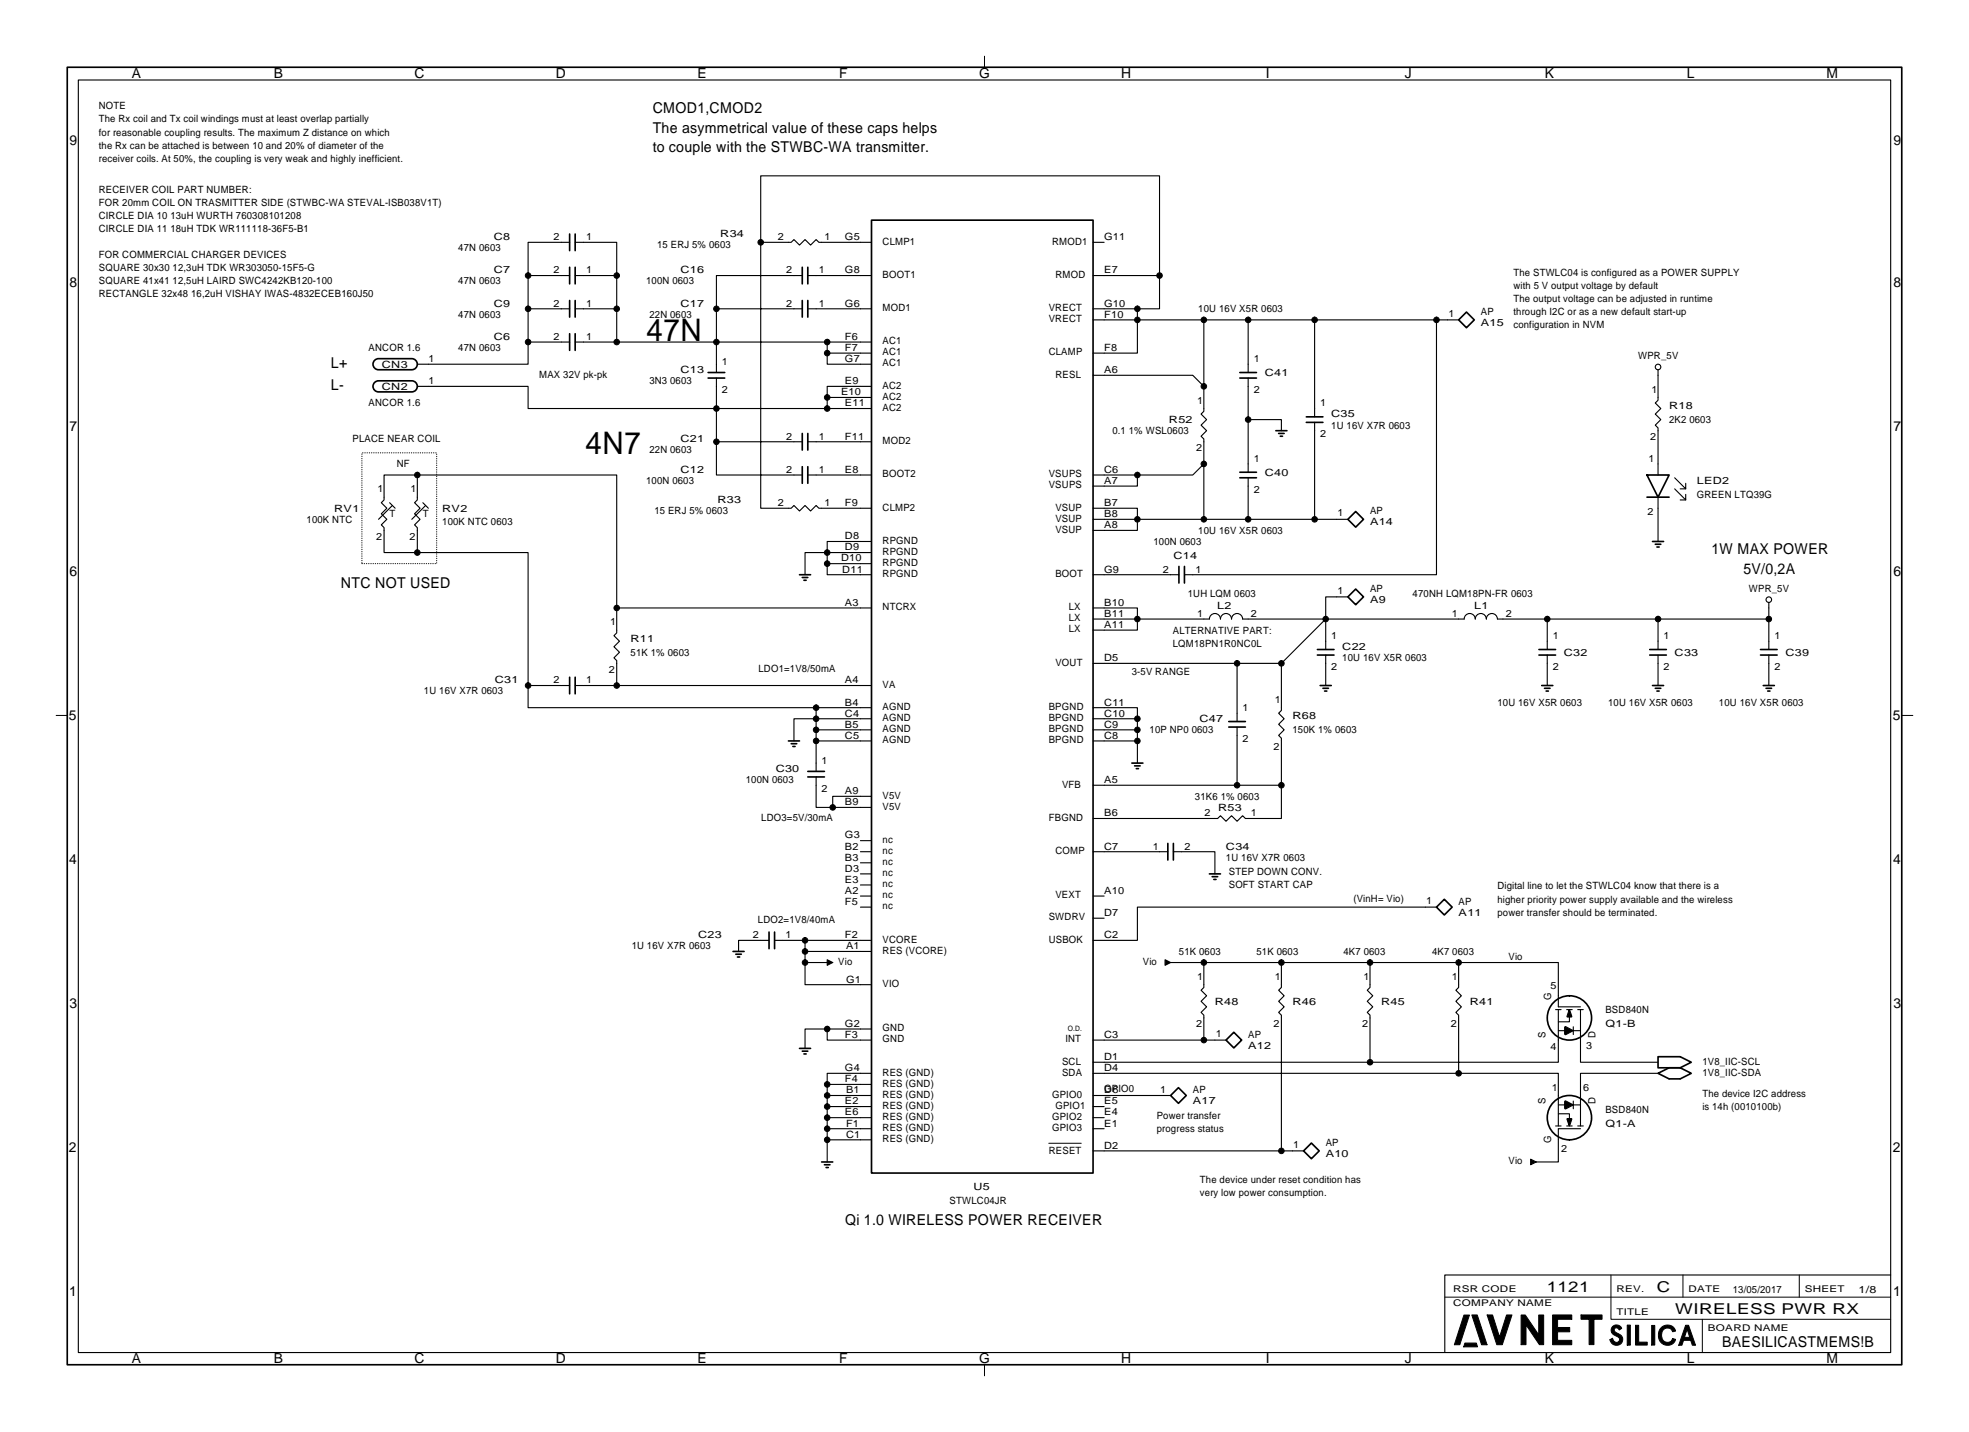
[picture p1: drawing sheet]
<svg xmlns="http://www.w3.org/2000/svg" width="451mm" height="328mm" viewBox="0 0 451 328" stroke-linecap="round" stroke-linejoin="round" font-family="sans-serif">
<g fill="none" stroke="#000" stroke-width=".25">
<path d="M18 18.3h415.5v291.8h-415.5zM130.6 55.6h-9.5v7.6h9.5M131.9 55.6h9.5v7.6M174.4 55.6v60.9h7l.6-.6 1.3 1.2 1.3-1.2 1.3 1.2 1.2-1.2 .7 .6h12M174.4 55.6v-15.3h91.5v22.9M174.4 55.6h7l.6-.7 1.3 1.3 1.3-1.3 1.3 1.3 1.2-1.3 .7 .7h12M250.6 55.6h2.6M121.1 63.2v15.2M121.1 78.4v5.1h-25.4M121.1 70.8h9.5M121.1 78.4h9.5M131.9 70.8h9.5"/>
<path d="M131.9 63.2h9.5M131.9 78.4h67.9M141.4 63.2v15.2M164.3 70.8h19.6M183.9 63.2h-19.6v22.2M185.2 70.8h14.6M185.2 63.2h14.6M189.7 78.4v2.6M250.6 70.8h10.2M250.6 73.3h50.8M250.6 63.2h15.3M260.8 70.8v10.2h-10.2"/>
<path d="M265.9 63.2v7.6h-5.1M276 73.3v21l-.6 .6 1.3 1.3-1.3 1.3 1.3 1.2-1.3 1.3 .6 .6v18.5M286.2 73.3v12.1M301.4 73.3h28v58.5h-57.8M301.4 73.3v22.3M329.4 73.3h5M95.7 88.6h25.4v5.1h78.7M164.3 86.7v14.6M189.7 81v2.5h10.1M189.7 91.1v2.6M189.7 91.1h10.1M189.7 81h10.1"/>
<path d="M199.8 88.6h-10.1v2.5M250.6 86h22.9l2.5 2.6M286.2 86.7v9.5h7.6v2.5M286.2 96.2v12.1M301.4 96.8v22.3h-15.2M380.2 84.8v6.9l-.7 .7 1.3 1.3-1.3 1.2 1.3 1.3-1.3 1.3 .7 .6v10.8M89.3 115.2l1.3 1.3M90 115.9l-3.2 3.2M95.7 108.9h45.7v30.5M95.7 108.9h-7.6v5.7l-.7 .6 1.3 1.3-1.3 1.3 1.3 1.3-1.3 1.2 .7 .7v5.7h7.6M95.7 108.9v5.7l-.7 .6 1.3 1.3-1.3 1.3 1.3 1.3-1.3 1.2 .7 .7v5.7M97 115.2l1.2 1.3"/>
<path d="M97.6 115.9l-3.2 3.2M164.3 101.3v7.6h19.6M164.3 101.3h19.6M185.2 108.9h14.6M185.2 101.3h14.6M250.6 116.5h10.2v5.1h-10.2M250.6 119.1h35.6M250.6 108.9h10.2M260.8 108.9v2.5h-10.2M276 106.4l-2.5 2.5h-12.7M286.2 109.5v9.6M301.4 119.1h7.6"/>
<path d="M380.2 114v10.1M384 109.5l2.5 2.6v-1.3M384 112.1l2.5 2.5v-1.3M385.2 112.1h1.3M385.2 114.6h1.3M95.7 126.7h25.4v30.5M141.4 139.4v5.7l-.6 .6 1.2 1.3-1.2 1.3 1.2 1.2-1.2 1.3 .6 .6v5.8M141.4 139.4h58.4M189.7 129.2h10.1M199.8 124.1h-10.1v7.7h10.1M199.8 126.7h-15.2v5.1M250.6 139.4h10.2v2.5h16.5a1.27 1.27 0 0 1 1.3-1.3 1.27 1.27 0 0 1 1.2 1.3 1.27 1.27 0 0 1 1.3-1.3 1.27 1.27 0 0 1 1.3 1.3 1.27 1.27 0 0 1 1.2-1.3 1.27 1.27 0 0 1 1.3 1.3h19.1v7"/>
<path d="M250.6 131.8h19.7M309 136.8h-5v5.1M405.6 138.1v3.8M121.1 157.2v5h66M121.1 157.2h9.5M131.9 157.2h67.9M250.6 141.9h10.2v2.6h-10.2M250.6 152.1h43.2M283.6 152.1v13.3M293.8 152.1v10.8l-.6 .6 1.2 1.3-1.2 1.2 1.2 1.3-1.2 1.3 .6 .6v10.8M304 141.9h31.7a1.27 1.27 0 0 1 1.3-1.3 1.27 1.27 0 0 1 1.3 1.3 1.27 1.27 0 0 1 1.2-1.3 1.27 1.27 0 0 1 1.3 1.3 1.27 1.27 0 0 1 1.3-1.3 1.27 1.27 0 0 1 1.2 1.3h36.9M304 150.2v7"/>
<path d="M304 141.9l-10.2 10.2M354.8 141.9v7M354.8 150.2v7M380.2 141.9h25.4v7M380.2 141.9v7M380.2 150.2v7M405.6 150.2v7M187.1 162.2v5.1h12.7M187.1 178.1v7h3.8v-2.5h8.9M187.1 169.9h12.7M187.1 167.3v9.5M187.1 162.2h12.7"/>
<path d="M199.8 164.8h-17.8v5.1M250.6 162.2h10.2v5.1h-10.2M250.6 164.8h10.2M250.6 169.9h10.2M260.8 167.3v7.6M283.6 166.7v13.3h-33M190.9 185.1h8.9M197.3 195.3h2.5M197.3 192.7h2.5M197.3 197.8h2.5M250.6 195.3h17.2M269 195.3h9.6v5"/>
<path d="M283.6 180h10.2M293.8 180v7.6h-8.3l-.6-.6-1.3 1.3-1.2-1.3-1.3 1.3-1.3-1.3-.6 .6h-28.6M176.3 215.6h-7v2.5M177.6 215.6h22.2M184.6 215.6v5.1M184.6 218.1h15.2M197.3 205.4h2.5M197.3 208h2.5M197.3 200.3h2.5M197.3 202.9h2.5M250.6 205.4h2.6M250.6 210.5h2.6"/>
<path d="M329.4 208h-68.6v7.6h-10.2M184.6 220.7v5h15.2M184.6 220.7h5.1M189.7 235.9v2.5h10.1M189.7 235.9h-5.1v4.4M189.7 235.9h10.1M250.6 238.4h30.5M268.4 220.7h66M276 220.7v5.7l-.6 .6 1.3 1.3-1.3 1.2 1.3 1.3-1.3 1.3 .6 .6v5.7M293.8 220.7v5.7l-.6 .6 1.2 1.3-1.2 1.2 1.2 1.3-1.2 1.3 .6 .6v31.1M314.1 220.7v5.7l-.6 .6 1.3 1.3-1.3 1.2 1.3 1.3-1.3 1.3 .6 .6v10.8h43.2v-12.1M334.4 220.7h22.9v10.1h5.1"/>
<path d="M334.4 220.7v5.7l-.6 .6 1.3 1.3-1.3 1.2 1.3 1.3-1.3 1.3 .6 .6v13.4M356.7 231.4h1.2M357.3 236.3h1.5M359.2 231.4h1.3M359.8 231.4v2.8h-2.5M360.7 235.4v1.8M360.9 236.3h1.5M361.7 231.4h1.3M362.4 231.4v12.1h17.8M189.7 253.7v7.6M189.7 258.8h10.1M189.7 256.2h10.1"/>
<path d="M189.7 251.1h10.1M189.7 253.7h10.1M189.7 248.6h10.1M199.8 246.1h-10.1v7.6M250.6 246.1h83.8M250.6 258.8h2.6M250.6 256.2h2.6M250.6 243.5h63.5M250.6 251.1h17.8M250.6 253.7h2.6M334.4 246.1h22.9v12M356.7 258.1h1.2"/>
<path d="M357.3 255.3h2.5v2.8M357.3 253.3h1.5M359.2 258.1h1.3M360.7 252.4v1.8M360.9 253.3h1.5M361.7 258.1h1.3M362.4 258.8h-5.1v7.6h-5.1M380.2 246.1h-17.8v12M199.8 261.3h-10.1v5.1M250.6 263.8h48.3M433.5 292.3h-102.2v17.8"/>
<circle cx="380.2" cy="84.1" r=".64"/>
<circle cx="405.6" cy="137.5" r=".64"/>
</g>
<path d="M83 103.8h17.1v25.4h-17.1z" fill="none" stroke="#000" stroke-width=".23" stroke-dasharray=".1 .4"/>
<g fill="#000" stroke="#000" stroke-width=".23">
<path d="M335.7 301.5h1.2l-2.2 6.8h-1.2z" fill-rule="evenodd"/>
<path d="M335.9 307.9h2.6l.3 .9h-3.2z" fill-rule="evenodd"/>
<path d="M337.5 301.4h1.2l2.3 6.9h-1.3z" fill-rule="evenodd"/>
<path d="M341 301.4h1.2l1.6 5.1 1.6-5.1h1.3l-2.2 6.9h-1.3z" fill-rule="evenodd"/>
<path d="M348.8 301.5h.9l3.1 4.5v-4.5h1.1v6.8h-.9l-3.1-4.6v4.6h-1.1z" fill-rule="evenodd"/>
<path d="M356 301.4h4.4v1h-3.3v1.9h2.8v1h-2.8v2h3.3v1h-4.4z" fill-rule="evenodd"/>
<path d="M362.5 301.4h4.8v1h-1.8v5.8h-1.1v-5.8h-1.9z" fill-rule="evenodd"/>
<path d="M369.8 304a1.3 1.3 0 0 1 2 .5l-.5 .4a.57 .57 0 0 0-.9-.5 .57 .57 0 0 0 .1 1 1.82 1.82 0 0 1 1.6 1.8 1.48 1.48 0 0 1-1.5 1.2 1.48 1.48 0 0 1-1.5-1.3l.6-.3a.81 .81 0 0 0 .7 .9 .81 .81 0 0 0 .9-.7l-.2-.4-1.4-.9a1.2 1.2 0 0 1 .1-1.7z" fill-rule="evenodd"/>
<path d="M373.1 303.8h.7v4.6h-.7z" fill-rule="evenodd"/>
<path d="M375 303.8h.7v3.9h2v.6h-2.7z" fill-rule="evenodd"/>
<path d="M378.7 303.8h.7v4.5h-.7z" fill-rule="evenodd"/>
<path d="M381 304.2a1.91 1.91 0 0 1 3.2 .9l-.7 .2a1.35 1.35 0 0 0-1.7-.8 1.35 1.35 0 0 0-.8 1.7l.1 .8a1.28 1.28 0 0 0 1.3 .7 1.28 1.28 0 0 0 1.1-.8l.7 .1a2.08 2.08 0 0 1-2.7 1.2 2.08 2.08 0 0 1-1.2-2.7l.3-.8z" fill-rule="evenodd"/>
<path d="M386.5 303.8l-1.6 4.6h.7l.4-1.1h1.7l.3 1.1h.8l-1.6-4.6zM386.8 304.7l.6 1.9h-1.2z" fill-rule="evenodd"/>
<circle cx="174.4" cy="55.6" r=".64"/>
<circle cx="121.1" cy="78.4" r=".64"/>
<circle cx="121.1" cy="63.2" r=".64"/>
<circle cx="121.1" cy="70.8" r=".64"/>
<circle cx="141.4" cy="78.4" r=".64"/>
<circle cx="141.4" cy="70.8" r=".64"/>
<circle cx="141.4" cy="63.2" r=".64"/>
<circle cx="164.3" cy="78.4" r=".64"/>
<circle cx="164.3" cy="70.8" r=".64"/>
<circle cx="189.7" cy="78.4" r=".64"/>
<circle cx="260.8" cy="73.3" r=".64"/>
<circle cx="260.8" cy="70.8" r=".64"/>
<circle cx="265.9" cy="63.2" r=".64"/>
<circle cx="276" cy="73.3" r=".64"/>
<circle cx="286.2" cy="73.3" r=".64"/>
<circle cx="301.4" cy="73.3" r=".64"/>
<circle cx="329.4" cy="73.3" r=".64"/>
<circle cx="164.3" cy="93.7" r=".64"/>
<circle cx="189.7" cy="91.1" r=".64"/>
<circle cx="189.7" cy="93.7" r=".64"/>
<circle cx="189.7" cy="81" r=".64"/>
<circle cx="276" cy="88.6" r=".64"/>
<circle cx="286.2" cy="96.2" r=".64"/>
<circle cx="95.7" cy="108.9" r=".64"/>
<circle cx="164.3" cy="101.3" r=".64"/>
<circle cx="260.8" cy="119.1" r=".64"/>
<circle cx="260.8" cy="108.9" r=".64"/>
<circle cx="276" cy="106.4" r=".64"/>
<circle cx="276" cy="119.1" r=".64"/>
<circle cx="286.2" cy="119.1" r=".64"/>
<circle cx="301.4" cy="119.1" r=".64"/>
<circle cx="95.7" cy="126.7" r=".64"/>
<circle cx="141.4" cy="139.4" r=".64"/>
<circle cx="189.7" cy="129.2" r=".64"/>
<circle cx="189.7" cy="126.7" r=".64"/>
<circle cx="121.1" cy="157.2" r=".64"/>
<circle cx="141.4" cy="157.2" r=".64"/>
<circle cx="260.8" cy="141.9" r=".64"/>
<circle cx="283.6" cy="152.1" r=".64"/>
<circle cx="293.8" cy="152.1" r=".64"/>
<circle cx="304" cy="141.9" r=".64"/>
<circle cx="354.8" cy="141.9" r=".64"/>
<circle cx="380.2" cy="141.9" r=".64"/>
<circle cx="405.6" cy="141.9" r=".64"/>
<circle cx="187.1" cy="167.3" r=".64"/>
<circle cx="187.1" cy="164.8" r=".64"/>
<circle cx="187.1" cy="169.9" r=".64"/>
<circle cx="187.1" cy="162.2" r=".64"/>
<circle cx="260.8" cy="164.8" r=".64"/>
<circle cx="260.8" cy="167.3" r=".64"/>
<circle cx="260.8" cy="169.9" r=".64"/>
<circle cx="190.9" cy="185.1" r=".64"/>
<circle cx="283.6" cy="180" r=".64"/>
<circle cx="293.8" cy="180" r=".64"/>
<circle cx="184.6" cy="218.1" r=".64"/>
<circle cx="184.6" cy="215.6" r=".64"/>
<circle cx="184.6" cy="220.7" r=".64"/>
<circle cx="189.7" cy="235.9" r=".64"/>
<circle cx="276" cy="238.4" r=".64"/>
<circle cx="276" cy="220.7" r=".64"/>
<circle cx="293.8" cy="220.7" r=".64"/>
<circle cx="314.1" cy="220.7" r=".64"/>
<circle cx="334.4" cy="220.7" r=".64"/>
<circle cx="189.7" cy="258.8" r=".64"/>
<circle cx="189.7" cy="248.6" r=".64"/>
<circle cx="189.7" cy="253.7" r=".64"/>
<circle cx="189.7" cy="251.1" r=".64"/>
<circle cx="189.7" cy="256.2" r=".64"/>
<circle cx="314.1" cy="243.5" r=".64"/>
<circle cx="334.4" cy="246.1" r=".64"/>
<circle cx="189.7" cy="261.3" r=".64"/>
<circle cx="293.8" cy="263.8" r=".64"/>
</g>
<path d="M225.7 12.9v2.5M12.9 164h2.5M436 164h2.6M240.5 262.1h7.4M331.3 297.4h102.2M369.4 292.3v10.1h64.1M385.9 292.3v5.1M412.5 292.3v5.1M225.7 312.9v2.5M390.3 302.4v7.7" fill="none" stroke="#000" stroke-width=".23"/>
<g fill="none" stroke="#000" stroke-width=".38">
<path d="M15.4 15.4h420.6v297.5h-420.6zM130.6 53.6v3.9M131.9 53.6v3.9M199.8 50.5h50.8v218.4h-50.8zM130.6 61.3v3.8M130.6 68.9v3.8M130.6 76.5v3.8M131.9 61.3v3.8M131.9 68.9v3.8M131.9 76.5v3.8M183.9 61.3v3.8M183.9 68.9v3.8"/>
<path d="M185.2 61.3v3.8M185.2 68.9v3.8M334.4 73.3l1.8-1.8 1.8 1.8-1.8 1.8zM85.8 87.8l.6-.4 .4-.1h7.6a1.27 1.27 0 0 1 1.3 1.3 1.27 1.27 0 0 1-1.3 1.2h-7.6a1.27 1.27 0 0 1-1.1-.7 1.27 1.27 0 0 1 .1-1.3zM85.8 82.7l.6-.4 .4-.1h7.6a1.27 1.27 0 0 1 1.3 1.3 1.27 1.27 0 0 1-1.3 1.3h-7.6a1.27 1.27 0 0 1-1.1-.7 1.27 1.27 0 0 1 .1-1.4zM162.4 85.4h3.8M162.4 86.7h3.8M183.9 99.4v3.8M185.2 99.4v3.8M284.3 85.4h3.8M284.3 86.7h3.8M292.5 98.7h2.6"/>
<path d="M293.2 99.4h1.2M299.5 95.6h3.8M299.5 96.8h3.8M183.9 107v3.8M185.2 107v3.8M284.3 108.3h3.8M284.3 109.5h3.8M293.5 100h.6M309 119.1l1.8-1.8 1.8 1.8-1.8 1.7zM377.6 108.9h5.1l-2.5 5.1zM377.6 114h5.1M183.3 131.8h2.6"/>
<path d="M183.9 132.4h1.3M184.3 133h.5M270.3 129.8v3.9M271.6 129.8v3.9M309 136.8l1.8-1.8 1.8 1.8-1.8 1.8zM378.9 124.1h2.5M379.5 124.8h1.3M379.9 125.4h.5M130.6 155.2v3.9M131.9 155.2v3.9M302.1 148.9h3.8M302.1 150.2h3.8"/>
<path d="M302.7 157.2h2.5M303.3 157.8h1.3M303.7 158.4h.5M352.9 148.9h3.8M352.9 150.2h3.8M353.5 157.2h2.5M354.1 157.8h1.3M354.5 158.4h.5M378.3 148.9h3.8M378.3 150.2h3.8M378.9 157.2h2.5M379.5 157.8h1.3"/>
<path d="M379.9 158.4h.5M403.7 148.9h3.8M403.7 150.2h3.8M404.3 157.2h2.5M404.9 157.8h1.3M405.3 158.4h.5M180.8 169.9h2.5M181.4 170.5h1.3M181.8 171.1h.5M185.2 176.8h3.8M185.2 178.1h3.8M259.5 174.9h2.6"/>
<path d="M260.1 175.6h1.3M260.5 176.2h.5M281.7 165.4h3.8M281.7 166.7h3.8M267.8 193.3v3.9M269 193.3v3.9M168.1 218.1h2.5M168.7 218.7h1.3M169.1 219.4h.5M176.3 213.7v3.8M177.6 213.7v3.8M277.3 200.3h2.5"/>
<path d="M277.9 201h1.3M278.3 201.6h.5M329.4 208l1.8-1.8 1.8 1.8-1.8 1.7zM281.1 238.4l1.8-1.8 1.8 1.8-1.8 1.8zM183.3 240.3h2.6M183.9 241h1.3M184.3 241.6h.5M268.4 251.1l1.8-1.8 1.8 1.8-1.8 1.8zM380.2 246.1l2.5-1.3h2.5l2.6 1.3-2.6 1.2h-2.5zM380.2 242.2h5l2.6 1.3-2.6 1.3h-5zM188.4 266.4h2.5M189 267h1.3"/>
<path d="M189.4 267.6h.5M298.9 263.8l1.8-1.8 1.8 1.8-1.8 1.8z"/>
<circle cx="359.8" cy="233.4" r="5.1"/>
<circle cx="359.8" cy="256.2" r="5.1"/>
</g>
<g fill="#000" stroke="#000" stroke-width=".25">
<path d="M189.7 220l1.2 .7-1.2 .6zM267.1 220l1.3 .7-1.3 .6zM351 265.7l1.2 .7-1.2 .6z"/>
<path d="M359.7 231.6l.3 .1 .4 1.3-.1 .1h-1z" fill-rule="evenodd"/>
<path d="M358.9 235.4l1.8 .9-1.7 .9-.2-.1z" fill-rule="evenodd"/>
<path d="M359.3 256.5l1-.1 .1 .1-.5 1.4h-.2z" fill-rule="evenodd"/>
<path d="M358.8 252.4h.2l1.7 .9-1.8 .9z" fill-rule="evenodd"/>
</g>
<g font-size="7.1">
<text x="148.2" y="78.1">47N</text>
<text x="134.3" y="104.2">4N7</text>
</g>
<g font-size="3.4">
<text x="149.7" y="26">CMOD1,CMOD2</text>
<text x="149.7" y="30.5">The asymmetrical value of these caps helps</text>
<text x="149.7" y="34.9">to couple with the STWBC-WA transmitter.</text>
<text x="75.9" y="84.3">L+</text>
<text x="75.9" y="89.3">L-</text>
<text x="392.4" y="127.1">1W MAX POWER</text>
<text x="399.7" y="131.5">5V/0,2A</text>
<text x="78.2" y="134.8">NTC NOT USED</text>
<text x="193.8" y="280.9">Qi 1.0 WIRELESS POWER RECEIVER</text>
<text x="354.6" y="296.1">1121</text>
<text x="379.9" y="296.1">C</text>
<text x="384.1" y="301.2">WIRELESS PWR RX</text>
<text x="394.8" y="308.8">BAESILICASTMEMS!B</text>
</g>
<g font-size="3.2">
<text x="30.2" y="17.9">A</text>
<text x="62.8" y="17.9">B</text>
<text x="95" y="17.9">C</text>
<text x="127.5" y="17.9">D</text>
<text x="160" y="17.9">E</text>
<text x="192.4" y="17.9">F</text>
<text x="224.5" y="17.9">G</text>
<text x="257.1" y="17.9">H</text>
<text x="290.2" y="17.9">I</text>
<text x="322.1" y="17.9">J</text>
<text x="354.2" y="17.9">K</text>
<text x="386.8" y="17.9">L</text>
<text x="418.8" y="17.9">M</text>
<text x="15.9" y="33.1">9</text>
<text x="434.1" y="33.1">9</text>
<text x="15.9" y="65.9">8</text>
<text x="434.1" y="65.9">8</text>
<text x="15.9" y="98.9">7</text>
<text x="434.1" y="98.9">7</text>
<text x="15.9" y="131.9">6</text>
<text x="434.1" y="131.9">6</text>
<text x="15.8" y="164.9">5</text>
<text x="434" y="164.9">5</text>
<text x="15.9" y="198">4</text>
<text x="434.1" y="198">4</text>
<text x="15.9" y="231">3</text>
<text x="434.1" y="231">3</text>
<text x="15.8" y="264">2</text>
<text x="434" y="264">2</text>
<text x="15.9" y="297">1</text>
<text x="434.1" y="297">1</text>
<text x="30.2" y="312.4">A</text>
<text x="62.8" y="312.4">B</text>
<text x="95" y="312.4">C</text>
<text x="127.5" y="312.4">D</text>
<text x="160" y="312.4">E</text>
<text x="192.4" y="312.4">F</text>
<text x="224.5" y="312.4">G</text>
<text x="257.1" y="312.4">H</text>
<text x="290.2" y="312.4">I</text>
<text x="322.1" y="312.4">J</text>
<text x="354.2" y="312.4">K</text>
<text x="386.8" y="312.4">L</text>
<text x="418.8" y="312.4">M</text>
</g>
<g font-size="2.3">
<text x="22.7" y="25.1">NOTE</text>
<text x="22.7" y="28.1">The Rx coil and Tx coil windings must at least overlap partially</text>
<text x="22.7" y="31.1">for reasonable coupling results. The maximum Z distance on which</text>
<text x="22.7" y="34.1">the Rx can be attached is between 10 and 20% of diameter of the</text>
<text x="22.7" y="37.1">receiver coils. At 50%, the coupling is very weak and highly inefficient.</text>
<text x="22.7" y="44.1">RECEIVER COIL PART NUMBER:</text>
<text x="22.7" y="47.1">FOR 20mm COIL ON TRASMITTER SIDE (STWBC-WA STEVAL-ISB038V1T)</text>
<text x="22.7" y="50.1">CIRCLE DIA 10 13uH WURTH 760308101208</text>
<text x="22.7" y="53.1">CIRCLE DIA 11 18uH TDK WR111118-36F5-B1</text>
<text x="22.7" y="59.1">FOR COMMERCIAL CHARGER DEVICES</text>
<text x="105.1" y="57.6">47N 0603</text>
<text x="113.2" y="55.1">C8</text>
<text x="126.9" y="55.1">2</text>
<text x="134.4" y="55.1">1</text>
<text x="150.7" y="57">15 ERJ 5% 0603</text>
<text x="165.2" y="54.4">R34</text>
<text x="178.4" y="55.1">2</text>
<text x="189" y="55.1">1</text>
<text x="193.7" y="55.1">G5</text>
<text x="202.4" y="56.1">CLMP1</text>
<text x="241.2" y="56.1">RMOD1</text>
<text x="253.2" y="55.1">G11</text>
<text x="22.7" y="62.1">SQUARE 30x30 12,3uH TDK WR303050-15F5-G</text>
<text x="22.7" y="65.1">SQUARE 41x41 12,5uH LAIRD SWC4242KB120-100</text>
<text x="105.1" y="65.2">47N 0603</text>
<text x="113.2" y="62.7">C7</text>
<text x="126.9" y="62.7">2</text>
<text x="134.4" y="62.7">1</text>
<text x="148.1" y="65.2">100N 0603</text>
<text x="156" y="62.7">C16</text>
<text x="180.3" y="62.7">2</text>
<text x="187.8" y="62.7">1</text>
<text x="193.7" y="62.7">G8</text>
<text x="202.4" y="63.7">BOOT1</text>
<text x="242" y="63.7">RMOD</text>
<text x="253.2" y="62.7">E7</text>
<text x="347" y="63.2">The STWLC04 is configured as a POWER SUPPLY</text>
<text x="22.7" y="68.1">RECTANGLE 32x48 16,2uH VISHAY IWAS-4832ECEB160J50</text>
<text x="113.2" y="70.3">C9</text>
<text x="126.9" y="70.3">2</text>
<text x="134.4" y="70.3">1</text>
<text x="156" y="70.3">C17</text>
<text x="180.3" y="70.3">2</text>
<text x="187.8" y="70.3">1</text>
<text x="193.7" y="70.3">G6</text>
<text x="202.4" y="71.3">MOD1</text>
<text x="240.5" y="71.3">VRECT</text>
<text x="253.2" y="70.3">G10</text>
<text x="274.8" y="71.6">10U 16V X5R 0603</text>
<text x="347" y="66.2">with 5 V output voltage by default</text>
<text x="347" y="69.2">The output voltage can be adjusted in runtime</text>
<text x="105.1" y="72.8">47N 0603</text>
<text x="113.2" y="77.9">C6</text>
<text x="126.9" y="77.9">2</text>
<text x="134.4" y="77.9">1</text>
<text x="148.9" y="72.8">22N 0603</text>
<text x="193.7" y="77.9">F6</text>
<text x="240.5" y="73.8">VRECT</text>
<text x="253.2" y="72.8">F10</text>
<text x="332.1" y="72.7">1</text>
<text x="339.5" y="74.7">A15</text>
<text x="339.5" y="72.2">AP</text>
<text x="347" y="72.2">through I2C or as a new default start-up</text>
<text x="347" y="75.2">configuration in NVM</text>
<text x="84.5" y="80.5">ANCOR 1.6</text>
<text x="98.2" y="83">1</text>
<text x="105.1" y="80.5">47N 0603</text>
<text x="165.5" y="83.6">1</text>
<text x="193.7" y="80.5">F7</text>
<text x="193.7" y="83">G7</text>
<text x="202.4" y="78.9">AC1</text>
<text x="202.4" y="81.5">AC1</text>
<text x="240.5" y="81.5">CLAMP</text>
<text x="253.2" y="80.5">F8</text>
<text x="287.5" y="83">1</text>
<text x="375.6" y="82.4">WPR_5V</text>
<text x="87.6" y="89.3">CN2</text>
<text x="87.6" y="84.3">CN3</text>
<text x="98.2" y="88.1">1</text>
<text x="123.6" y="86.5">MAX 32V pk-pk</text>
<text x="148.9" y="88.1">3N3 0603</text>
<text x="156" y="85.5">C13</text>
<text x="193.7" y="88.1">E9</text>
<text x="202.4" y="89.1">AC2</text>
<text x="202.4" y="84">AC1</text>
<text x="242" y="86.5">RESL</text>
<text x="253.2" y="85.5">A6</text>
<text x="290" y="86.2">C41</text>
<text x="378.6" y="90">1</text>
<text x="84.5" y="93.2">ANCOR 1.6</text>
<text x="165.5" y="90.1">2</text>
<text x="192.8" y="90.6">E10</text>
<text x="193.7" y="93.2">E11</text>
<text x="202.4" y="91.6">AC2</text>
<text x="202.4" y="94.2">AC2</text>
<text x="274.5" y="92.5">1</text>
<text x="287.5" y="90.1">2</text>
<text x="302.7" y="93.2">1</text>
<text x="305.2" y="95.7">C35</text>
<text x="382.7" y="93.8">R18</text>
<text x="80.8" y="101.4">PLACE NEAR COIL</text>
<text x="156" y="101.4">C21</text>
<text x="180.3" y="100.8">2</text>
<text x="187.8" y="100.8">1</text>
<text x="193.7" y="100.8">F11</text>
<text x="202.4" y="101.8">MOD2</text>
<text x="255.1" y="99.5">0.1 1% WSL0603</text>
<text x="268" y="97">R52</text>
<text x="302.7" y="100.3">2</text>
<text x="305.2" y="98.2">1U 16V X7R 0603</text>
<text x="378.4" y="100.9">2</text>
<text x="382.7" y="97">2K2 0603</text>
<text x="91" y="107.1">NF</text>
<text x="148.9" y="103.9">22N 0603</text>
<text x="274.2" y="103.4">2</text>
<text x="287.5" y="105.9">1</text>
<text x="378" y="105.9">1</text>
<text x="86.5" y="112.8">1</text>
<text x="94.2" y="112.8">1</text>
<text x="148.1" y="110.9">100N 0603</text>
<text x="156" y="108.4">C12</text>
<text x="180.3" y="108.4">2</text>
<text x="187.8" y="108.4">1</text>
<text x="193.7" y="108.4">E8</text>
<text x="202.4" y="109.4">BOOT2</text>
<text x="240.5" y="109.4">VSUPS</text>
<text x="240.5" y="111.9">VSUPS</text>
<text x="253.2" y="110.9">A7</text>
<text x="253.2" y="108.4">C6</text>
<text x="287.5" y="113">2</text>
<text x="290" y="109">C40</text>
<text x="389.1" y="110.9">LED2</text>
<text x="70.3" y="119.8">100K NTC</text>
<text x="76.6" y="117.3">RV1</text>
<text x="89.3" y="118.6">T</text>
<text x="97" y="118.6">T</text>
<text x="101.4" y="117.3">RV2</text>
<text x="150" y="117.9">15 ERJ 5% 0603</text>
<text x="164.5" y="115.4">R33</text>
<text x="178.4" y="116">2</text>
<text x="189" y="116">1</text>
<text x="193.7" y="116">F9</text>
<text x="202.4" y="117">CLMP2</text>
<text x="242" y="117">VSUP</text>
<text x="242" y="119.6">VSUP</text>
<text x="253.2" y="118.6">B8</text>
<text x="253.2" y="116">B7</text>
<text x="306.7" y="118.4">1</text>
<text x="314.1" y="117.9">AP</text>
<text x="377.7" y="118">2</text>
<text x="389.1" y="114.1">GREEN LTQ39G</text>
<text x="86.3" y="123.8">2</text>
<text x="93.9" y="123.8">2</text>
<text x="101.4" y="120.5">100K NTC 0603</text>
<text x="193.7" y="123.6">D8</text>
<text x="202.4" y="124.6">RPGND</text>
<text x="242" y="122.1">VSUP</text>
<text x="253.2" y="121.1">A8</text>
<text x="264.5" y="124.9">100N 0603</text>
<text x="274.8" y="122.4">10U 16V X5R 0603</text>
<text x="314.1" y="120.5">A14</text>
<text x="192.8" y="128.7">D10</text>
<text x="193.1" y="131.3">D11</text>
<text x="193.7" y="126.2">D9</text>
<text x="202.4" y="127.2">RPGND</text>
<text x="202.4" y="129.7">RPGND</text>
<text x="253.2" y="131.3">G9</text>
<text x="266.6" y="131.3">2</text>
<text x="269" y="128.1">C14</text>
<text x="274.1" y="131.3">1</text>
<text x="202.4" y="132.3">RPGND</text>
<text x="242" y="132.3">BOOT</text>
<text x="272.3" y="137">1UH LQM 0603</text>
<text x="306.7" y="136.2">1</text>
<text x="314.1" y="135.7">AP</text>
<text x="323.9" y="137">470NH LQM18PN-FR 0603</text>
<text x="401" y="135.7">WPR_5V</text>
<text x="139.9" y="143.3">1</text>
<text x="193.7" y="138.9">A3</text>
<text x="202.4" y="139.9">NTCRX</text>
<text x="245" y="142.4">LX</text>
<text x="245" y="139.9">LX</text>
<text x="253.2" y="144">A11</text>
<text x="253.2" y="141.4">B11</text>
<text x="253.2" y="138.9">B10</text>
<text x="274.5" y="141.4">1</text>
<text x="279.1" y="139.5">L2</text>
<text x="286.8" y="141.4">2</text>
<text x="314.1" y="138.2">A9</text>
<text x="332.9" y="141.4">1</text>
<text x="338" y="139.5">L1</text>
<text x="345.2" y="141.4">2</text>
<text x="144.6" y="147.1">R11</text>
<text x="245" y="145">LX</text>
<text x="268.9" y="145.3">ALTERNATIVE PART:</text>
<text x="268.9" y="148.3">LQM18PN1R0NC0L</text>
<text x="305.2" y="146.5">1</text>
<text x="307.8" y="149">C22</text>
<text x="356" y="146.5">1</text>
<text x="381.4" y="146.5">1</text>
<text x="406.8" y="146.5">1</text>
<text x="139.6" y="154.2">2</text>
<text x="144.6" y="150.3">51K 1% 0603</text>
<text x="173.9" y="154.1">LDO1=1V8/50mA</text>
<text x="242" y="152.6">VOUT</text>
<text x="253.2" y="151.6">D5</text>
<text x="259.5" y="154.7">3-5V RANGE</text>
<text x="305.2" y="153.6">2</text>
<text x="307.8" y="151.6">10U 16V X5R 0603</text>
<text x="356" y="153.6">2</text>
<text x="358.6" y="150.3">C32</text>
<text x="381.4" y="153.6">2</text>
<text x="384" y="150.3">C33</text>
<text x="406.8" y="153.6">2</text>
<text x="409.4" y="150.3">C39</text>
<text x="97.2" y="159.2">1U 16V X7R 0603</text>
<text x="113.5" y="156.7">C31</text>
<text x="126.9" y="156.7">2</text>
<text x="134.4" y="156.7">1</text>
<text x="193.7" y="156.7">A4</text>
<text x="193.7" y="161.7">B4</text>
<text x="202.4" y="157.7">VA</text>
<text x="253.2" y="161.7">C11</text>
<text x="292.3" y="161.1">1</text>
<text x="343.3" y="161.7">10U 16V X5R 0603</text>
<text x="368.7" y="161.7">10U 16V X5R 0603</text>
<text x="394.1" y="161.7">10U 16V X5R 0603</text>
<text x="193.7" y="164.3">C4</text>
<text x="193.7" y="166.8">B5</text>
<text x="202.4" y="167.8">AGND</text>
<text x="202.4" y="165.3">AGND</text>
<text x="202.4" y="162.7">AGND</text>
<text x="240.5" y="167.8">BPGND</text>
<text x="240.5" y="165.3">BPGND</text>
<text x="240.5" y="162.7">BPGND</text>
<text x="253.2" y="166.8">C9</text>
<text x="253.2" y="164.3">C10</text>
<text x="275" y="165.5">C47</text>
<text x="284.9" y="163">1</text>
<text x="296.3" y="164.9">R68</text>
<text x="193.7" y="169.4">C5</text>
<text x="202.4" y="170.4">AGND</text>
<text x="240.5" y="170.4">BPGND</text>
<text x="253.2" y="169.4">C8</text>
<text x="263.6" y="168.1">10P NP0 0603</text>
<text x="284.9" y="170.1">2</text>
<text x="292" y="172">2</text>
<text x="296.3" y="168.1">150K 1% 0603</text>
<text x="171" y="179.5">100N 0603</text>
<text x="177.9" y="177">C30</text>
<text x="188.4" y="175.1">1</text>
<text x="253.2" y="179.5">A5</text>
<text x="188.4" y="181.5">2</text>
<text x="193.7" y="182.1">A9</text>
<text x="193.7" y="184.6">B9</text>
<text x="202.4" y="185.6">V5V</text>
<text x="202.4" y="183.1">V5V</text>
<text x="243.5" y="180.5">VFB</text>
<text x="274" y="183.3">31K6 1% 0603</text>
<text x="279.3" y="185.9">R53</text>
<text x="174.5" y="188.1">LDO3=5V/30mA</text>
<text x="240.5" y="188.1">FBGND</text>
<text x="253.2" y="187.1">B6</text>
<text x="276.1" y="187.1">2</text>
<text x="286.8" y="187.1">1</text>
<text x="193.7" y="192.2">G3</text>
<text x="193.7" y="194.8">B2</text>
<text x="193.7" y="197.3">B3</text>
<text x="202.4" y="195.8">nc</text>
<text x="202.4" y="193.2">nc</text>
<text x="242" y="195.8">COMP</text>
<text x="253.2" y="194.8">C7</text>
<text x="264.3" y="194.8">1</text>
<text x="271.6" y="194.8">2</text>
<text x="281.1" y="194.8">C34</text>
<text x="281.1" y="197.3">1U 16V X7R 0603</text>
<text x="193.7" y="199.8">D3</text>
<text x="193.7" y="202.4">E3</text>
<text x="202.4" y="198.3">nc</text>
<text x="202.4" y="203.4">nc</text>
<text x="202.4" y="200.8">nc</text>
<text x="281.7" y="200.6">STEP DOWN CONV.</text>
<text x="281.7" y="203.6">SOFT START CAP</text>
<text x="343.3" y="203.9">Digital line to let the STWLC04 know that there is a</text>
<text x="193.7" y="204.9">A2</text>
<text x="193.7" y="207.5">F5</text>
<text x="202.4" y="208.5">nc</text>
<text x="202.4" y="205.9">nc</text>
<text x="242" y="205.9">VEXT</text>
<text x="253.2" y="210">D7</text>
<text x="253.2" y="204.9">A10</text>
<text x="310.3" y="206.8">(VinH= Vio)</text>
<text x="327" y="207.3">1</text>
<text x="334.4" y="210">A11</text>
<text x="334.4" y="207.5">AP</text>
<text x="343.3" y="206.9">higher priority power supply available and the wireless</text>
<text x="343.3" y="209.9">power transfer should be terminated.</text>
<text x="160.1" y="215.1">C23</text>
<text x="172.6" y="215.1">2</text>
<text x="173.8" y="211.6">LDO2=1V8/40mA</text>
<text x="180.1" y="215.1">1</text>
<text x="193.7" y="215.1">F2</text>
<text x="240.5" y="211">SWDRV</text>
<text x="253.2" y="215.1">C2</text>
<text x="144.8" y="217.6">1U 16V X7R 0603</text>
<text x="192.2" y="221.2">Vio</text>
<text x="194" y="217.6">A1</text>
<text x="202.4" y="218.6">RES (VCORE)</text>
<text x="202.4" y="216.1">VCORE</text>
<text x="240.5" y="216.1">USBOK</text>
<text x="262.1" y="221.2">Vio</text>
<text x="270.3" y="218.9">51K 0603</text>
<text x="288.1" y="218.9">51K 0603</text>
<text x="308" y="218.9">4K7 0603</text>
<text x="328.3" y="218.9">4K7 0603</text>
<text x="345.9" y="220.2">Vio</text>
<text x="194" y="225.2">G1</text>
<text x="202.4" y="226.2">VIO</text>
<text x="274.5" y="224.6">1</text>
<text x="292.3" y="224.6">1</text>
<text x="312.6" y="224.6">1</text>
<text x="332.9" y="224.6">1</text>
<text x="355.5" y="226.6">5</text>
<text x="278.6" y="230.3">R48</text>
<text x="296.3" y="230.3">R46</text>
<text x="316.7" y="230.3">R45</text>
<text x="337" y="230.3">R41</text>
<text x="355.7" y="229.2" transform="rotate(-90 355.7 229.2)">G</text>
<text x="368.1" y="232.2">BSD840N</text>
<text x="193.7" y="235.4">G2</text>
<text x="193.7" y="237.9">F3</text>
<text x="202.4" y="238.9">GND</text>
<text x="202.4" y="236.4">GND</text>
<text x="244.3" y="238.9">INT</text>
<text x="253.2" y="237.9">C3</text>
<text x="274.2" y="235.5">2</text>
<text x="278.7" y="237.8">1</text>
<text x="286.2" y="237.9">AP</text>
<text x="292" y="235.5">2</text>
<text x="312.3" y="235.5">2</text>
<text x="332.7" y="235.5">2</text>
<text x="354.4" y="238" transform="rotate(-90 354.4 238)">S</text>
<text x="365.8" y="238" transform="rotate(-90 365.8 238)">D</text>
<text x="368.1" y="235.4">Q1-B</text>
<text x="193.7" y="245.6">G4</text>
<text x="243.5" y="244">SCL</text>
<text x="253.2" y="245.6">D4</text>
<text x="253.2" y="243">D1</text>
<text x="286.2" y="240.5">A12</text>
<text x="355.5" y="240.6">4</text>
<text x="363.7" y="240.5">3</text>
<text x="390.3" y="244">1V8_IIC-SCL</text>
<text x="193.7" y="248.1">F4</text>
<text x="194" y="250.6">B1</text>
<text x="202.4" y="249.1">RES (GND)</text>
<text x="202.4" y="246.6">RES (GND)</text>
<text x="202.4" y="251.6">RES (GND)</text>
<text x="241.2" y="251.6">GPIO0</text>
<text x="243.5" y="246.6">SDA</text>
<text x="253.2" y="250.6">D6</text>
<text x="253.2" y="250.4">GPIO0</text>
<text x="266" y="250.5">1</text>
<text x="273.5" y="250.6">AP</text>
<text x="355.8" y="250">1</text>
<text x="363" y="250">6</text>
<text x="390.3" y="246.6">1V8_IIC-SDA</text>
<text x="390.3" y="251.4">The device I2C address</text>
<text x="193.7" y="253.2">E2</text>
<text x="193.7" y="255.7">E6</text>
<text x="202.4" y="254.2">RES (GND)</text>
<text x="202.4" y="256.7">RES (GND)</text>
<text x="241.2" y="256.7">GPIO2</text>
<text x="242" y="254.2">GPIO1</text>
<text x="253.2" y="255.7">E4</text>
<text x="253.2" y="253.2">E5</text>
<text x="265.2" y="256.5">Power transfer</text>
<text x="273.5" y="253.2">A17</text>
<text x="354.4" y="253" transform="rotate(-90 354.4 253)">S</text>
<text x="365.8" y="253" transform="rotate(-90 365.8 253)">D</text>
<text x="368.1" y="255.1">BSD840N</text>
<text x="390.3" y="254.4">is 14h (0010100b)</text>
<text x="194" y="258.3">F1</text>
<text x="194" y="260.8">C1</text>
<text x="202.4" y="261.8">RES (GND)</text>
<text x="202.4" y="259.3">RES (GND)</text>
<text x="241.2" y="259.3">GPIO3</text>
<text x="253.2" y="263.3">D2</text>
<text x="253.2" y="258.3">E1</text>
<text x="265.2" y="259.5">progress status</text>
<text x="296.5" y="263.2">1</text>
<text x="304" y="262.7">AP</text>
<text x="355.7" y="261.9" transform="rotate(-90 355.7 261.9)">G</text>
<text x="368.1" y="258.3">Q1-A</text>
<text x="240.5" y="264.5">RESET</text>
<text x="304" y="265.2">A10</text>
<text x="345.9" y="266.9">Vio</text>
<text x="357.9" y="264.1">2</text>
<text x="223.2" y="272.9">U5</text>
<text x="275.1" y="271.1">The device under reset condition has</text>
<text x="275.1" y="274.1">very low power consumption.</text>
<text x="217.7" y="276">STWLC04JR</text>
<text x="397.3" y="296.4">13/05/2017</text>
<text x="426.1" y="296.4">1/8</text>
</g>
<g font-size="2.1">
<text x="333.2" y="296.3">RSR CODE</text>
<text x="333.2" y="299.4">COMPANY NAME</text>
<text x="370.6" y="296.3">REV.</text>
<text x="387.1" y="296.3">DATE</text>
<text x="413.8" y="296.3">SHEET</text>
<text x="370.6" y="301.3">TITLE</text>
<text x="391.6" y="305.1">BOARD NAME</text>
</g>
<text font-size="1.7" x="244.8" y="236.3">O.D.</text>
</svg>
